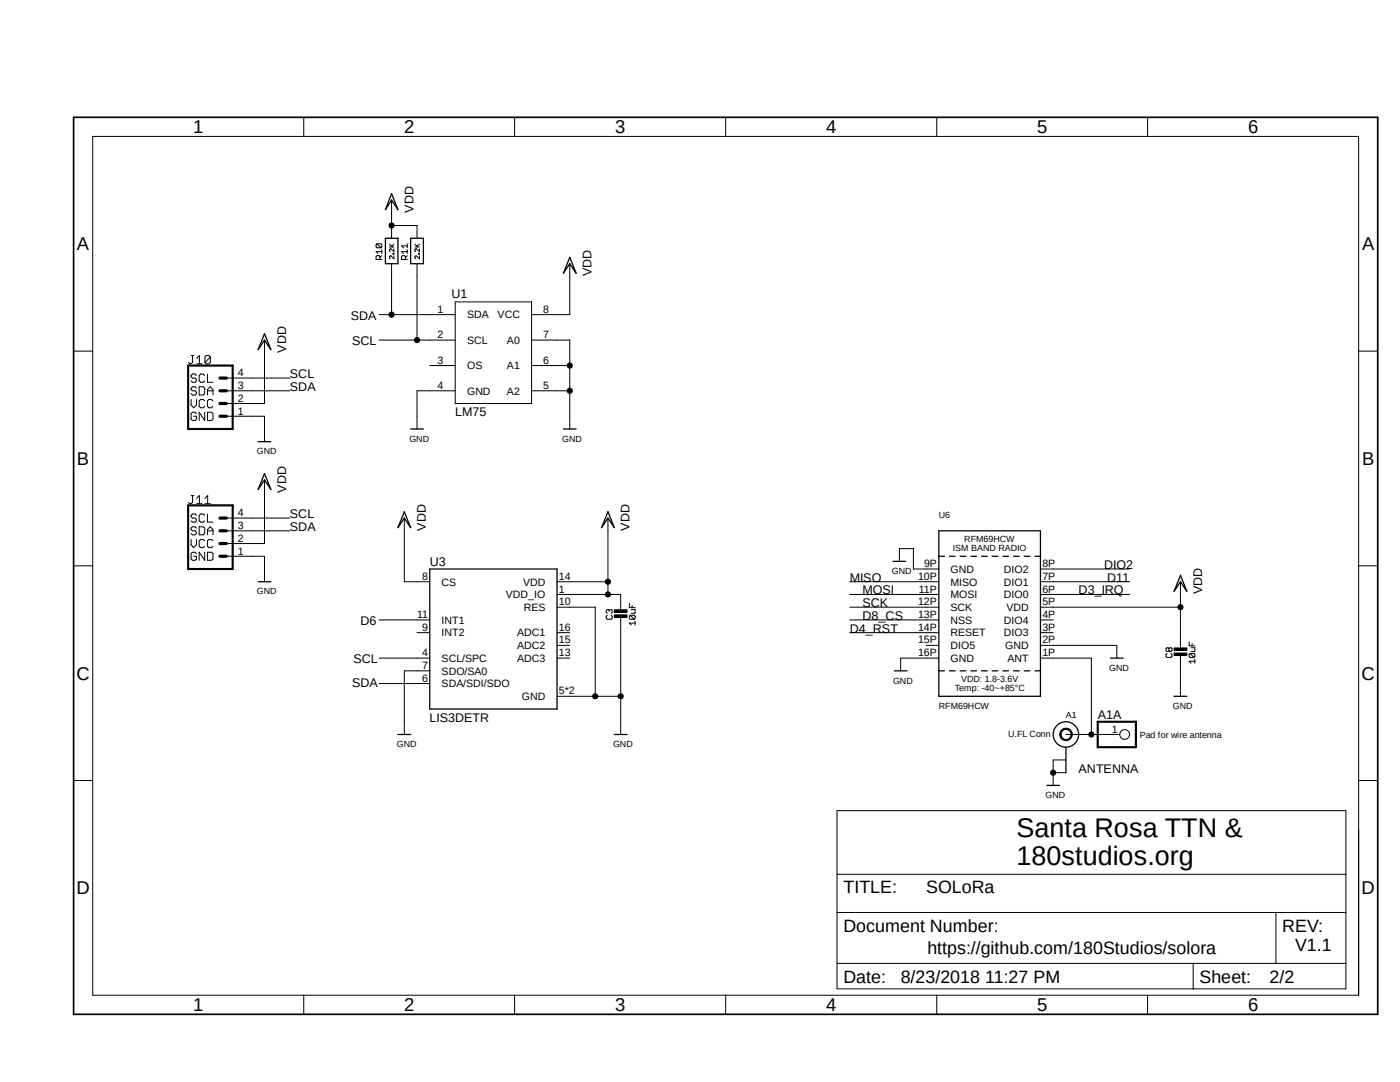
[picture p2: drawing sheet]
<svg xmlns="http://www.w3.org/2000/svg" width="279mm" height="216mm" viewBox="0 0 279 216" stroke-linecap="round" stroke-linejoin="round" font-family="sans-serif">
<path d="M14.2 23.1l261.1 179.8M275.3 23.1l-261.1 179.8" fill="none" stroke="#fff" stroke-width=".2"/>
<g fill="none" stroke="#000" stroke-width=".2">
<path d="M18.5 27.2h252.6v171.4h-252.6zM60.6 23.4v3.8M78.1 39.9v7.6M102.7 23.4v3.8M144.8 23.4v3.8M186.9 23.4v3.8M229 23.4v3.8M75.2 48.6l-.1 .3v.3l.1 .2h.8M75.2 48.6h.8l.2 .3v.3l-.2 .2M75.2 48.6l.8 .8M75.8 51.8v-.6l-.2-.2h-.4l-.1 .2v.6h1.1M76.2 51l-.4 .4"/>
<path d="M76.2 50.2h-1.1l.3 .4M76.2 49.8v.8M77.7 49.3h.9M77.7 48.7l.6 .6M78.1 45h5.1v2.5M78.1 52.6v10.2M78.4 50.5h.2v.2h-.2zM78.6 49.7v.5l-.6-.5-.3 .1v.3l.2 .1M78.6 51.1v.5l-.6-.5-.3 .1v.3l.2 .1M78.6 48.7l-.5 .4M80.9 51.8v-.6l-.2-.2h-.4l-.2 .2v.6h1.2M81.3 50.2h-1.2l.4 .4"/>
<path d="M81.3 51l-.4 .4M81.3 48.6v.8M81.3 49.8v.8M81.3 49.1h-1.2l.4 .3M82.8 49.3h.9M82.8 48.7l.6 .6M83.2 52.6v15.3M83.5 50.5h.2v.2h-.2zM83.7 51.1v.5l-.6-.5-.3 .1v.3l.2 .1M83.7 49.7v.5l-.6-.5-.3 .1v.3l.2 .1M83.7 48.7l-.5 .4M113.7 52.6v10.2h-7.6"/>
<path d="M14.7 70.1h3.8M38.1 71h.6M38.1 79.7v1.1l.6 .6 .5-.6v-1.1M38.4 71v1.3l-.3 .3h-.2l-.3-.3M39.2 77.5l-.3-.3h-.5l-.3 .3v.2l.3 .3h.5l.3 .3v.2l-.3 .3h-.5l-.3-.3M39.2 74.9l-.3-.3h-.5l-.3 .3v.3l.3 .2h.5l.3 .3v.3l-.3 .3h-.5l-.3-.3M39.2 71.5l.6-.5v1.6M39.2 72.6h1.1M39.8 77.2h.8l.3 .3v1l-.3 .3h-.8zM40.9 74.9l-.3-.3h-.6l-.2 .3v1.1l.2 .3h.6l.3-.3M41.4 78h1.1M41.4 74.6v1.7h1.1"/>
<path d="M41.4 78.8v-1.1l.6-.5 .5 .5v1.1M42 71.2v1.1l-.3 .3h-.6l-.2-.3M42 71.2l-.3-.2h-.6l-.2 .2v1.1M42 71.2l-1.1 1.1M45.2 78h12.7M45.2 75.4h12.7M52.8 67.9v12.6h-7.6M75.6 62.8h15.2M75.6 67.9h15.2M85.8 72.9h5M90.8 78h-7.6v7.6M90.8 60.2h15.3v20.3h-15.3z"/>
<path d="M106.1 67.9h7.6v17.7M106.1 72.9h7.6M106.1 78h7.6M271.1 70.1h3.9M38.1 98.9h.6M38.4 98.9v1.3l-.3 .3h-.2l-.3-.3M39.2 82.5l-.3-.2h-.5l-.3 .2v1.1l.3 .3h.5l.3-.3v-.5h-.5M39.2 99.4l.6-.5v1.6M40.9 80l-.3-.3h-.6l-.2 .3v1.1l.2 .3h.6l.3-.3M40.9 82.3v1.6l-1.1-1.6v1.6M40.9 99.4l.5-.5v1.6M41.4 82.3h.8l.3 .2v1.1l-.3 .3h-.8z"/>
<path d="M42.5 80l-.3-.3h-.5l-.3 .3v1.1l.3 .3h.5l.3-.3M45.2 83.1h7.6v5M52.8 95.8v12.7h-7.6M14.7 112.9h3.8M38.1 107.7v1l.6 .6 .5-.6v-1M39.2 110.4l-.3-.2h-.5l-.3 .2v1.1l.3 .3h.5l.3-.3v-.5h-.5M39.2 105.4l-.3-.3h-.5l-.3 .3v.3l.3 .2h.5l.3 .3v.3l-.3 .2h-.5l-.3-.2M39.2 102.8l-.3-.2h-.5l-.3 .2v.3l.3 .3h.5l.3 .3v.2l-.3 .3h-.5l-.3-.3M39.2 100.5h1.1M39.8 105.1h.8l.3 .3v1.1l-.3 .2h-.8zM40.9 102.8l-.3-.2h-.6l-.2 .2v1.1l.2 .3h.6l.3-.3M40.9 107.9l-.3-.2h-.6l-.2 .2v1.1l.2 .3h.6l.3-.3"/>
<path d="M40.9 110.2v1.6l-1.1-1.6v1.6M40.9 100.5h1.1M41.4 105.9h1.1M41.4 102.6v1.6h1.1M41.4 106.7v-1l.6-.6 .5 .6v1M41.4 110.2h.8l.3 .2v1.1l-.3 .3h-.8zM42.5 107.9l-.3-.2h-.5l-.3 .2v1.1l.3 .3h.5l.3-.3M45.2 111h7.6v5.1M45.2 105.9h12.7M45.2 103.4h12.7M80.7 103.4v12.7h5.1M111.2 116.1h10.1"/>
<path d="M111.2 118.6h12.7v3.3M121.3 103.4v15.2M169.6 116.1h17.8M169.6 118.6h17.8M179.5 112v-2.5h2.8v4h5.1M207.6 116.1h17.8M207.6 118.6h17.8M207.6 113.5h17.8M235.6 116.1v13.4M271.1 112.9h3.9M75.6 131.3h10.2M75.6 123.7h10.2"/>
<path d="M75.6 136.4h10.2M83.2 126.2h2.6M85.8 133.9h-5.1v12.7M111.2 128.8h2.5M111.2 126.2h2.5M111.2 131.3h2.5M111.2 121.2h7.6v17.7M111.2 138.9h12.7M121.2 122.8l-.2 .2v.4l.2 .2h.8l.2-.2v-.4l-.2-.2M121.6 121.8l-.2-.2-.4 .2v.4l.2 .2M121.6 121.8l.2-.2 .4 .2v.4l-.2 .2M121.6 121.8v.2"/>
<path d="M122.6 122.7h2.5v.5h-2.5zM122.6 121.7h2.5v.5h-2.5zM123.9 122.9v23.7M125.6 120.4v.8h1.1M125.8 122.8h.8l.1 .2v.4l-.1 .2M125.8 122.8l-.2 .2v.4l.2 .2h.8M125.8 122.8l.8 .8M126 121.6h.7v.6l-.1 .2h-.6M126.2 120.8v.4M126.7 124.3h-1.1l.4 .4M126.7 124v.7M169.6 126.2h17.8"/>
<path d="M169.6 121.2h17.8M169.6 123.7h17.8M184.8 128.8h2.6M187.4 131.3h-7.7v2.6M207.6 128.8h15.3v2.5M207.6 126.2h2.6M207.6 131.3h10.2v15.3M207.6 121.2h28M207.6 123.7h2.6M232.9 130.4l-.2 .2v.4l.2 .2h.8l.2-.2v-.4l-.2-.2M233.3 129.4l-.2-.2-.4 .2v.4l.2 .2 .4-.2M233.3 129.4l.2-.2 .4 .2v.4l-.2 .2-.4-.2"/>
<path d="M233.3 129.4v.4M234.3 130.3h2.6v.5h-2.6zM234.3 129.3h2.6v.5h-2.6zM235.6 130.6v8.3M237.3 128.1v.8h1.2M237.5 130.4h.8l.2 .2v.4l-.2 .2M237.5 130.4l-.2 .2v.4l.2 .2h.8M237.5 130.4l.8 .8M237.7 129.2h.8v.6l-.2 .2h-.6M237.9 128.4v.5M238.5 132h-1.2l.4 .3M238.5 131.6v.7"/>
<path d="M14.7 155.7h3.8M210.2 154.2h2.5M211.8 145.7a1.26 1.26 0 0 1 2 .1 1.26 1.26 0 0 1-.7 1.9 1.26 1.26 0 0 1-1.6-1.1h.3a1.01 1.01 0 0 1 1.4-.9 1.01 1.01 0 0 1 .2 1.7 1.01 1.01 0 0 1-1.6-.5v-.3h-.3zM212.7 146.6h10.8M212.7 151.6h-2.5v5.1M271.1 155.7h3.9M167 161.8h101.6v35.5h-101.6zM167 174.5h101.6M60.6 198.6v3.8M102.7 198.6v3.8M144.8 198.6v3.8M167 182.1h101.6"/>
<path d="M167 192.2h101.6M186.9 198.6v3.8M229 198.6v3.8M238.1 192.2v5.1M254.6 182.1v10.1"/>
<circle cx="78.1" cy="45" r=".51"/>
<circle cx="78.1" cy="62.8" r=".51"/>
<circle cx="83.2" cy="67.9" r=".51"/>
<circle cx="113.7" cy="78" r=".51"/>
<circle cx="113.7" cy="72.9" r=".51"/>
<circle cx="121.3" cy="116.1" r=".51"/>
<circle cx="121.3" cy="118.6" r=".51"/>
<circle cx="118.8" cy="138.9" r=".51"/>
<circle cx="123.9" cy="138.9" r=".51"/>
<circle cx="235.6" cy="121.2" r=".51"/>
<circle cx="210.2" cy="154.2" r=".51"/>
<circle cx="217.8" cy="146.6" r=".51"/>
<circle cx="224.4" cy="146.6" r=".98"/>
</g>
<g fill="none" stroke="#000" stroke-width=".25">
<path d="M78.1 38.7l1.3 3.1-1.3-1.9-1.2 1.9zM76.9 47.5h2.5v5.1h-2.5zM82 47.5h2.5v5.1h-2.5zM113.7 51.4l1.3 3.1-1.3-1.9-1.3 1.9zM52.8 66.6l1.3 3.2-1.3-1.9-1.3 1.9zM51.5 88.1h2.6M52.8 94.5l1.3 3.2-1.3-1.9-1.3 1.9zM82 85.6h2.5M112.4 85.6h2.6M51.5 116.1h2.6M80.7 102.1l1.3 3.2-1.3-1.9-1.3 1.9zM85.8 113.5h25.4v28h-25.4z"/>
<path d="M121.3 102.1l1.3 3.2-1.3-1.9-1.2 1.9zM178.2 112h2.6M187.4 105.9h20.2v33h-20.2zM187.4 111h1.1M189.5 111h1.1M191.6 111h1.1M193.8 111h1.1M195.9 111h1.1M198 111h1.1M200.2 111h1.1M202.3 111h1.1M204.4 111h1.1"/>
<path d="M206.5 111h1.1M235.6 114.8l1.3 3.2-1.3-1.9-1.3 1.9zM178.5 133.9h2.5M187.4 133.9h1.1M189.5 133.9h1.1M191.6 133.9h1.1M193.8 133.9h1.1M195.9 133.9h1.1M198 133.9h1.1M200.2 133.9h1.1M202.3 133.9h1.1M204.4 133.9h1.1"/>
<path d="M206.5 133.9h1.1M221.6 131.3h2.6M234.3 138.9h2.6M79.4 146.6h2.6M122.6 146.6h2.5M208.9 156.7h2.6M212.7 149.1v5.1"/>
<circle cx="212.7" cy="146.6" r="2.54"/>
</g>
<g fill="#000">
<path d="M122.6 122.7h2.5v.5h-2.5z" fill-rule="evenodd"/>
<path d="M122.6 121.7h2.5v.5h-2.5z" fill-rule="evenodd"/>
<path d="M234.3 130.3h2.6v.5h-2.6z" fill-rule="evenodd"/>
<path d="M234.3 129.3h2.6v.5h-2.6z" fill-rule="evenodd"/>
<path d="M211.8 145.7a1.26 1.26 0 0 1 2 .1 1.26 1.26 0 0 1-.7 1.9 1.26 1.26 0 0 1-1.6-1.1h.3a1.01 1.01 0 0 1 1.4-.9 1.01 1.01 0 0 1 .2 1.7 1.01 1.01 0 0 1-1.6-.5v-.3h-.3z" fill-rule="evenodd"/>
<circle cx="78.1" cy="45" r=".51"/>
<circle cx="78.1" cy="62.8" r=".51"/>
<circle cx="83.2" cy="67.9" r=".51"/>
<circle cx="113.7" cy="78" r=".51"/>
<circle cx="113.7" cy="72.9" r=".51"/>
<circle cx="121.3" cy="118.6" r=".51"/>
<circle cx="121.3" cy="116.1" r=".51"/>
<circle cx="118.8" cy="138.9" r=".51"/>
<circle cx="123.9" cy="138.9" r=".51"/>
<circle cx="235.6" cy="121.2" r=".51"/>
<circle cx="210.2" cy="154.2" r=".51"/>
<circle cx="217.8" cy="146.6" r=".51"/>
</g>
<path d="M37.5 72.9h8.9v12.7h-8.9zM37.5 100.8h8.9v12.7h-8.9zM219.1 144h7.6v5.1h-7.6z" fill="none" stroke="#000" stroke-width=".42"/>
<path d="M14.7 23.4h260.3v179h-260.3z" fill="none" stroke="#000" stroke-width=".34"/>
<path d="M43.9 78h1.3M43.9 75.4h1.3M43.9 80.5h1.3M43.9 83.1h1.3M43.9 105.9h1.3M43.9 108.5h1.3M43.9 111h1.3M43.9 103.4h1.3" fill="none" stroke="#000" stroke-width=".63"/>
<g font-size="5.4">
<text x="202.9" y="167">Santa Rosa TTN &amp;</text>
<text x="202.9" y="172.7">180studios.org</text>
</g>
<g font-size="3.7">
<text x="38.5" y="26.6">1</text>
<text x="80.6" y="26.6">2</text>
<text x="122.8" y="26.6">3</text>
<text x="164.8" y="26.6">4</text>
<text x="207" y="26.6">5</text>
<text x="249.1" y="26.6">6</text>
<text x="15.4" y="50">A</text>
<text x="271.8" y="50">A</text>
<text x="15.4" y="92.8">B</text>
<text x="271.8" y="92.8">B</text>
<text x="15.3" y="135.6">C</text>
<text x="271.7" y="135.6">C</text>
<text x="15.3" y="178.5">D</text>
<text x="271.7" y="178.5">D</text>
<text x="38.5" y="201.8">1</text>
<text x="80.6" y="201.8">2</text>
<text x="122.8" y="201.8">3</text>
<text x="164.8" y="201.8">4</text>
<text x="207" y="201.8">5</text>
<text x="249.1" y="201.8">6</text>
</g>
<g font-size="3.6">
<text x="168.3" y="178.3">TITLE:</text>
<text x="184.8" y="178.3">SOLoRa</text>
<text x="168.3" y="185.9">Document Number:</text>
<text x="255.9" y="185.9">REV:</text>
<text x="185.1" y="190.5">https://github.com/180Studios/solora</text>
<text x="258.4" y="189.7">V1.1</text>
<text x="168.3" y="196">Date:</text>
<text x="179.7" y="196">8/23/2018 11:27 PM</text>
<text x="239.4" y="196">Sheet:</text>
<text x="253.4" y="196">2/2</text>
</g>
<g font-size="2.5">
<text x="82.5" y="42.5" transform="rotate(-90 82.5 42.5)">VDD</text>
<text x="90.1" y="59.5">U1</text>
<text x="118" y="55.2" transform="rotate(-90 118 55.2)">VDD</text>
<text x="70" y="63.8">SDA</text>
<text x="57.1" y="70.4" transform="rotate(-90 57.1 70.4)">VDD</text>
<text x="70.3" y="68.9">SCL</text>
<text x="57.9" y="78">SDA</text>
<text x="57.9" y="75.5">SCL</text>
<text x="90.8" y="83.1">LM75</text>
<text x="57.1" y="98.3" transform="rotate(-90 57.1 98.3)">VDD</text>
<text x="57.9" y="105.9">SDA</text>
<text x="57.9" y="103.4">SCL</text>
<text x="85" y="105.9" transform="rotate(-90 85 105.9)">VDD</text>
<text x="125.6" y="105.9" transform="rotate(-90 125.6 105.9)">VDD</text>
<text x="85.8" y="113">U3</text>
<text x="220.3" y="113.5">DIO2</text>
<text x="169.6" y="116.1">MISO</text>
<text x="172.1" y="118.6">MOSI</text>
<text x="215.3" y="118.6">D3_IRQ</text>
<text x="221" y="116.1">D11</text>
<text x="239.9" y="118.6" transform="rotate(-90 239.9 118.6)">VDD</text>
<text x="71.9" y="124.7">D6</text>
<text x="172.1" y="121.2">SCK</text>
<text x="172.1" y="123.7">D8_CS</text>
<text x="169.6" y="126.2">D4_RST</text>
<text x="70.3" y="137.2">SDA</text>
<text x="70.5" y="132.3">SCL</text>
<text x="219.1" y="143.4">A1A</text>
<text x="85.7" y="144.1">LIS3DETR</text>
<text x="215.3" y="154.2">ANTENNA</text>
</g>
<g font-size="2.1">
<text x="87.3" y="62.4">1</text>
<text x="93.2" y="63.5">SDA</text>
<text x="99.3" y="63.5">VCC</text>
<text x="108.4" y="62.4">8</text>
<text x="87.3" y="67.5">2</text>
<text x="93.2" y="68.6">SCL</text>
<text x="101.2" y="68.6">A0</text>
<text x="108.4" y="67.5">7</text>
<text x="47.5" y="77.6">3</text>
<text x="47.5" y="75.1">4</text>
<text x="87.3" y="72.6">3</text>
<text x="87.3" y="77.6">4</text>
<text x="93.2" y="73.7">OS</text>
<text x="101.2" y="73.7">A1</text>
<text x="108.4" y="77.6">5</text>
<text x="108.4" y="72.6">6</text>
<text x="47.5" y="82.7">1</text>
<text x="47.5" y="80.2">2</text>
<text x="93.2" y="78.7">GND</text>
<text x="101.2" y="78.7">A2</text>
<text x="47.5" y="105.6">3</text>
<text x="47.5" y="103">4</text>
<text x="47.5" y="110.7">1</text>
<text x="47.5" y="108.1">2</text>
<text x="184.4" y="113.2">9P</text>
<text x="208" y="113.2">8P</text>
<text x="84.2" y="115.7">8</text>
<text x="88.1" y="116.8">CS</text>
<text x="101" y="119.4">VDD_IO</text>
<text x="104.4" y="116.8">VDD</text>
<text x="111.5" y="118.3">1</text>
<text x="111.5" y="115.7">14</text>
<text x="183.2" y="115.7">10P</text>
<text x="183.4" y="118.3">11P</text>
<text x="189.7" y="116.8">MISO</text>
<text x="189.7" y="119.4">MOSI</text>
<text x="189.7" y="114.3">GND</text>
<text x="200.4" y="119.4">DIO0</text>
<text x="200.4" y="114.3">DIO2</text>
<text x="200.4" y="116.8">DIO1</text>
<text x="208" y="118.3">6P</text>
<text x="208" y="115.7">7P</text>
<text x="83.2" y="123.4">11</text>
<text x="84.2" y="125.9">9</text>
<text x="88.1" y="124.5">INT1</text>
<text x="104.5" y="121.9">RES</text>
<text x="111.5" y="120.8">10</text>
<text x="111.5" y="125.9">16</text>
<text x="183.2" y="125.9">14P</text>
<text x="183.2" y="120.8">12P</text>
<text x="183.2" y="123.4">13P</text>
<text x="189.7" y="121.9">SCK</text>
<text x="189.7" y="124.5">NSS</text>
<text x="200.4" y="124.5">DIO4</text>
<text x="200.9" y="121.9">VDD</text>
<text x="208" y="125.9">3P</text>
<text x="208" y="123.4">4P</text>
<text x="208" y="120.8">5P</text>
<text x="84.2" y="130.9">4</text>
<text x="88.1" y="127">INT2</text>
<text x="103.2" y="129.5">ADC2</text>
<text x="103.2" y="127">ADC1</text>
<text x="111.5" y="130.9">13</text>
<text x="111.5" y="128.4">15</text>
<text x="183.2" y="128.4">15P</text>
<text x="183.2" y="130.9">16P</text>
<text x="189.7" y="129.5">DIO5</text>
<text x="189.7" y="127">RESET</text>
<text x="200.4" y="127">DIO3</text>
<text x="200.6" y="129.5">GND</text>
<text x="208" y="130.9">1P</text>
<text x="208" y="128.4">2P</text>
<text x="84.2" y="136">6</text>
<text x="84.2" y="133.5">7</text>
<text x="88.1" y="132.1">SCL/SPC</text>
<text x="88.1" y="137.2">SDA/SDI/SDO</text>
<text x="88.1" y="134.6">SDO/SA0</text>
<text x="103.2" y="132.1">ADC3</text>
<text x="189.7" y="132.1">GND</text>
<text x="201.1" y="132.1">ANT</text>
<text x="104.1" y="139.7">GND</text>
<text x="111.5" y="138.6">5*2</text>
<text x="221.9" y="146.2">1</text>
</g>
<g font-size="1.8">
<text x="81.7" y="88.1">GND</text>
<text x="112.2" y="88.1">GND</text>
<text x="51.3" y="90.7">GND</text>
<text x="187.4" y="103.4">U6</text>
<text x="190.2" y="110">ISM BAND RADIO</text>
<text x="192.4" y="108.1">RFM69HCW</text>
<text x="51.3" y="118.6">GND</text>
<text x="178" y="114.6">GND</text>
<text x="178.2" y="136.4">GND</text>
<text x="190.5" y="138">Temp: -40~+85°C</text>
<text x="191.8" y="136.1">VDD: 1.8-3.6V</text>
<text x="221.4" y="133.9">GND</text>
<text x="187.4" y="141.5">RFM69HCW</text>
<text x="212.7" y="143.3">A1</text>
<text x="234.1" y="141.5">GND</text>
<text x="79.2" y="149.1">GND</text>
<text x="122.3" y="149.1">GND</text>
<text x="201.2" y="147.1">U.FL Conn</text>
<text x="227.5" y="147.3">Pad for wire antenna</text>
<text x="208.7" y="159.3">GND</text>
</g>
</svg>
